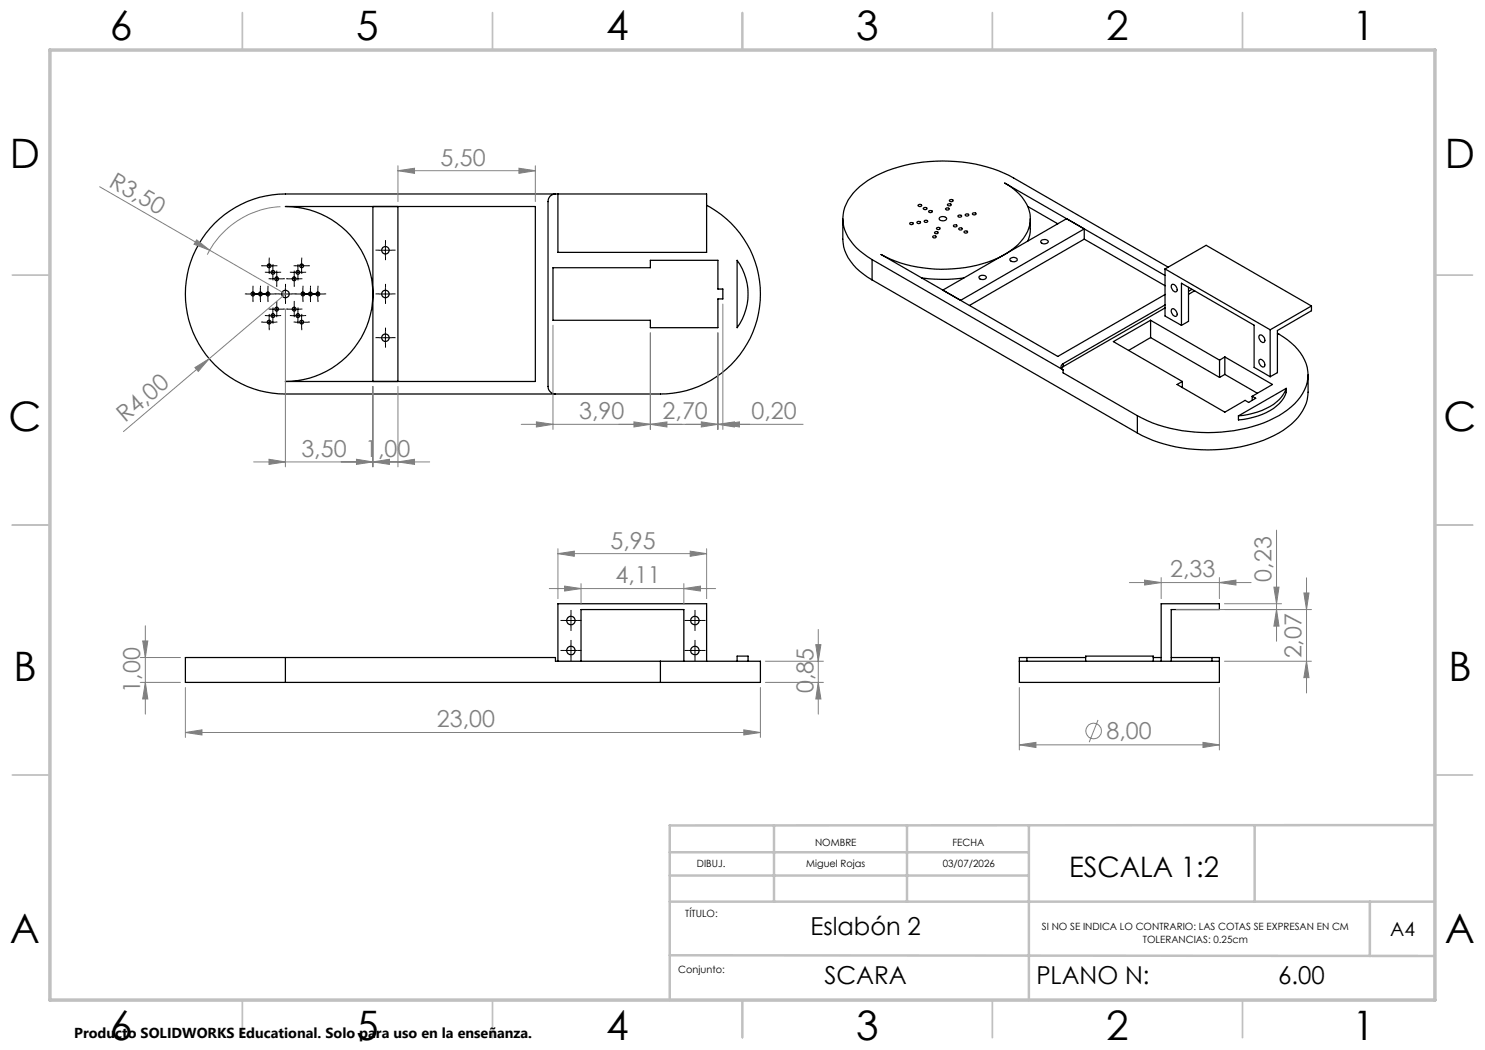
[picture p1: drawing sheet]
<svg xmlns="http://www.w3.org/2000/svg" width="297mm" height="210mm" viewBox="0 0 297 210" stroke-linecap="round" stroke-linejoin="round" font-family="sans-serif">
<g fill="none" stroke="#c0c0c0" stroke-width=".35">
<path d="M48.5 2.5v7.5M98.5 2.5v7.5M148.5 2.5v7.5M198.5 2.5v7.5M248.5 2.5v7.5M2.5 55h7.5M287 55h7.5M2.5 105h7.5M287 105h7.5M2.5 155h7.5M287 155h7.5M48.5 200v7.5"/>
<path d="M98.5 200v7.5M148.5 200v7.5M198.5 200v7.5M248.5 200v7.5"/>
</g>
<path d="M133.9 175.1h71.9M133.9 170.5h71.9M154.8 165.1v15.2M181.4 165.1v15.2M205.8 165.1v34.9M250.9 165.1v15.2M287 165l-153.1 .1v34.9M133.9 191.1l153.1 .1M133.9 180.3h153.1M274 180.3v10.9" fill="none" stroke="#c0c0c0" stroke-width=".5"/>
<path d="M10 10h277v190h-277z" fill="none" stroke="#c0c0c0" stroke-width=".7"/>
<g fill="none" stroke="#000" stroke-width=".25">
<path d="M111.1 38.8a1.45 1.45 0 0 0-1.5 1.5v37a1.51 1.51 0 0 0 1.5 1.5M111.6 38.8v11.7h29.7v-11.7h-84.2a20 20 0 0 0-20 20 20 20 0 0 0 20 20h75a20 20 0 0 0 19.4-15.2 20 20 0 0 0-10.2-22.5M57.1 41.3h50v35h-50a17.5 17.5 0 0 0 17.5-17.5 17.5 17.5 0 0 0-17.5-17.5zM74.6 41.3v35M79.6 41.3v35M110.6 53.5h19.5v-1.4h13.5v5.7h1v2h-1v5.7h-13.5v-1.4h-19.5zM147.4 52.1a11.5 11.5 0 0 1 0 13.4zM168.6 43.7v4.1a8.9 8.9 0 0 0 4.1 7l1.7 1.2M174.4 51.9a11.2 11.2 0 0 1-5.7-6.6 8.5 8.5 0 0 1 4-8.6 27.6 27.6 0 0 1 17.2-4.5 28.4 28.4 0 0 1 12.8 3.4l30.9 17.8M174.4 51.9v4.1M174.4 51.9l38.2 22.1M174.4 56l53.1 30.6"/>
<path d="M182 44.6a.38 .38 0 0 1 .4-.1 .38 .38 0 0 1 .2 .3 .37 .37 0 0 1-.4 .1 .37 .37 0 0 1-.2-.3zM183.5 44.3l.6 .1a.34 .34 0 0 1-.4 .3 .34 .34 0 0 1-.3-.3zM183.6 41a.39 .39 0 0 1 .4-.2 .39 .39 0 0 1 .3 .4 .39 .39 0 0 1-.4 .1 .39 .39 0 0 1-.3-.3zM184.3 55.6a31.8 31.8 0 0 0 8.5 0M184.7 41.6a.4 .4 0 0 1 .4-.1 .4 .4 0 0 1 .3 .3 .4 .4 0 0 1-.4 .1 .4 .4 0 0 1-.3-.3zM184.9 44.2a.36 .36 0 0 1 .3-.2 .36 .36 0 0 1 .3 .3 .36 .36 0 0 1-.4 .2 .36 .36 0 0 1-.2-.3zM185.7 42.2a.4 .4 0 0 1 .4-.1 .4 .4 0 0 1 .3 .3 .4 .4 0 0 1-.4 .1 .4 .4 0 0 1-.3-.3zM186.5 47.3a.32 .32 0 0 1 .5-.2 .32 .32 0 0 1 .1 .4l-.3 .1zM187 46.4l.3-.1 .3 .2a.34 .34 0 0 1-.3 .2 .34 .34 0 0 1-.4-.2zM187.3 45.6a.33 .33 0 0 1 .4-.1 .33 .33 0 0 1 .2 .4h-.5zM188 43.5a.82 .82 0 0 1 1.3 .3 .95 .95 0 0 1-1.5 0zM189.1 41.7a.39 .39 0 0 1 .4-.1 .39 .39 0 0 1 .3 .3 .39 .39 0 0 1-.4 .1 .39 .39 0 0 1-.3-.3z"/>
<path d="M189.5 40.9a.4 .4 0 0 1 .4-.2 .4 .4 0 0 1 .3 .4 .4 .4 0 0 1-.4 .1 .4 .4 0 0 1-.3-.3zM189.9 40a.4 .4 0 0 1 .4-.1 .4 .4 0 0 1 .3 .3 .4 .4 0 0 1-.4 .1 .4 .4 0 0 1-.3-.3zM190.8 45l.6 .1a.34 .34 0 0 1-.4 .3 .34 .34 0 0 1-.3-.3zM191.6 43.1a.4 .4 0 0 1 .4-.1 .4 .4 0 0 1 .3 .3 .4 .4 0 0 1-.4 .2 .4 .4 0 0 1-.3-.4zM191.8 45.7a.36 .36 0 0 1 .4-.2 .36 .36 0 0 1 .2 .4 .36 .36 0 0 1-.3 .1 .36 .36 0 0 1-.3-.3zM192.8 46.3a.33 .33 0 0 1 .4-.1 .33 .33 0 0 1 .2 .4h-.5zM193 42.9a.39 .39 0 0 1 .4-.1 .39 .39 0 0 1 .3 .3 .39 .39 0 0 1-.4 .1 .39 .39 0 0 1-.3-.3zM194.5 42.7a.4 .4 0 0 1 .4-.2 .4 .4 0 0 1 .3 .4 .4 .4 0 0 1-.4 .1 .4 .4 0 0 1-.3-.3zM195.9 55.2a.8 .8 0 0 1 1.3 .4 .84 .84 0 0 1-1.4-.2zM202 51.8a.83 .83 0 0 1 1.4 .2 .95 .95 0 0 1-1.4 0zM205.6 41.3l6 3.5M206.1 43.7a9 9 0 0 1-.5 4.5"/>
<path d="M208.3 48.1a.79 .79 0 0 1 1.3 .4 .93 .93 0 0 1-1.5-.1zM213.3 43.7l-24.7 14.3 3.5 2.1 24.8-14.3v2M216.9 47.8l16.1 9.3M216.9 47.8l-23 13.3M233 55.1l-32.1-18.5a8.9 8.9 0 0 1 5.2 7 8 8 0 0 1-3.9 6.5 24.9 24.9 0 0 1-16.4 3.6 23.9 23.9 0 0 1-9.6-2.8l35.4 20.4 21.4-12.4M233 53.8v9.4l3.3 1.9M233 53.8l21 12.2M233 53.8l8.2-4.7 21.1 12.1M234.5 56.9a1.01 1.01 0 0 1 .8 1.4 .93 .93 0 0 1-1-1.3zM237.7 57.5v6.8l-1.4 .8M238.4 57.9l-.7 .4M238.8 58.2l-1.1 .7"/>
<path d="M238.8 58.1v.1M238.9 58.2h-.1M212.6 73.3l-.3 .4M212.6 72.7a.66 .66 0 0 0-.4 .7 .66 .66 0 0 0 .4 .6M212.6 74v.6l14.9 8.5M212.6 72.7v.6M230.1 64.1l-7.4 4.2 13.8 8M230.1 64.1l13.8 7.9M230.1 64.1v3.4M230.1 67.5l13.8 8M230.1 67.5l-4.4 2.6M233 61.6l-20.4 11.7"/>
<path d="M233 61l-20.4 11.7M234.3 61.9a.75 .75 0 0 1 1.1 .7 .44 .44 0 0 1 0 .5 .44 .44 0 0 1-.4 .2l-.4-.3-.3-.5zM236.3 65.1v-8.5l14.5 8.4v8.5l3.2 1.8M236.5 76.3l-1.1 .6 9.6 5.5 4-2.3 .7 .4 1.4-.9-.7-.3M236.5 76.3v1.2M243.9 72v3.5M245 71.4l9.5 5.5-4.1 2.4M245 71.4l-1.1 .6M245 71.4v3.5M245 74.9l6.5 3.8M245 74.9l-1.1 .6M250.4 79.3v.8"/>
<path d="M251.8 72a.75 .75 0 0 1 1.1 .7 .44 .44 0 0 1 0 .5 .44 .44 0 0 1-.4 .2l-.7-.7zM252 67a.91 .91 0 0 1 .8 .5 .91 .91 0 0 1-.1 1 1.02 1.02 0 0 1-.7-1.5zM254 66v9.3M255.5 66.6a11.7 11.7 0 0 1 5.9 6.9 7.9 7.9 0 0 1-3.2 7.9 23.2 23.2 0 0 1-12.7 4.9 30.2 30.2 0 0 1-18-3.2M257.2 77.7a4.4 4.4 0 0 1-1.9 3.5 13.6 13.6 0 0 1-7.6 2.8v-.8M257.2 77.7a8.3 8.3 0 0 1-5.7 4.7l-1.8 .5-2 .3M257.2 77.7l-9.5 5.5M261.6 75a15.3 15.3 0 0 1-.4 5.7 12.8 12.8 0 0 1-7.4 6.9 32 32 0 0 1-25.4-.5l-.9-.5M262.3 61.2v1l-6.8 3.9v8.4l-1.5 .8M262.3 61.2l-8.3 4.8M227.5 83.1v3.5M57.1 131.5h-20v5h20"/>
<path d="M57.1 131.5v5M57.1 136.5h75M57.1 131.5h54v.7h21M111.6 132.2v-11.5h29.7v11.5M116.2 132.2v-10.3h20.6v10.3M132.1 132.2h20v4.3h-20M132.1 132.2v4.3M147.4 132.2v-1h2.2v1M203.9 132.2h40M205.4 131.5h-1.5v5h40v-5h-1.5M205.4 131.5h11.7M205.4 131.5v.7"/>
<path d="M217.1 132.2v-1h13.5v1M230.6 131.5h1.6M232.2 132.2v-11.5h11.7v1.2h-9.7v10.3M234.2 131.5h8.2M242.4 131.5v.7"/>
<circle cx="50.6" cy="58.8" r=".38"/>
<circle cx="52.1" cy="58.8" r=".37"/>
<circle cx="53.6" cy="58.8" r=".38"/>
<circle cx="53.8" cy="53.2" r=".38"/>
<circle cx="54.6" cy="54.5" r=".37"/>
<circle cx="55.3" cy="55.8" r=".38"/>
<circle cx="57.1" cy="58.8" r=".75"/>
<circle cx="58.8" cy="55.8" r=".39"/>
<circle cx="59.6" cy="54.5" r=".38"/>
<circle cx="60.3" cy="53.2" r=".37"/>
<circle cx="60.6" cy="58.8" r=".37"/>
<circle cx="62.1" cy="58.8" r=".38"/>
<circle cx="63.6" cy="58.8" r=".38"/>
<circle cx="77.1" cy="50" r=".74"/>
<circle cx="77.1" cy="58.8" r=".74"/>
<circle cx="53.8" cy="64.4" r=".38"/>
<circle cx="54.6" cy="63.1" r=".37"/>
<circle cx="55.3" cy="61.8" r=".37"/>
<circle cx="58.8" cy="61.8" r=".38"/>
<circle cx="59.6" cy="63.1" r=".38"/>
<circle cx="60.3" cy="64.4" r=".37"/>
<circle cx="77.1" cy="67.5" r=".74"/>
<circle cx="114.2" cy="124.1" r=".86"/>
<circle cx="114.2" cy="130.1" r=".86"/>
<circle cx="139" cy="130.1" r=".86"/>
<circle cx="139" cy="124.1" r=".86"/>
</g>
<g fill="none" stroke="#808080" stroke-width=".2">
<path d="M19.9 37.4l37.2 21.4-32.4 27.5M79.6 34.1l3.3-.5v1.1zM79.6 33.2v7.1M79.6 34.1h27.5M103.8 33.6l3.3 .5-3.3 .6zM107.1 33.2v7.1M39.3 48l2.6 2.1-3.1-1.2zM56.1 41.3a17.4 17.4 0 0 0-14.6 9.6M39 73.5l2.8-1.8-2.1 2.6zM57.1 61.8v31.6M74.6 77.3v16.1M79.6 77.3v16.1"/>
<path d="M110.6 65v20.9M130.1 66.6v19.3M143.6 66.6v19.3M144.6 60.8v25.1M50.7 92.4h35.2M53.8 91.9l3.3 .5-3.3 .5zM71.3 91.9l3.3 .5-3.3 .5zM74.6 92.4l3.3-.5v1zM79.6 92.4l3.3-.5v1zM104.2 84.9h56.4M107.3 84.4l3.3 .5-3.3 .5zM126.8 84.4l3.3 .5-3.3 .5z"/>
<path d="M130.1 84.9l3.3-.5v1zM140.3 84.4l3.3 .5-3.3 .5zM143.6 84.9l3.3-.5v1zM144.6 84.9l3.3-.5v1zM109.9 117.7h33.2M111.6 110.7l3.3-.5v1.1zM111.6 109.7v10M111.6 110.7h29.7M112.9 117.2l3.3 .5-3.3 .5zM116.2 116.7v4.2M136.8 117.7l3.3-.5v1zM136.8 116.7v4.2"/>
<path d="M138 110.2l3.3 .5-3.3 .6zM141.3 109.7v10M225.9 116.5h24.3M228.9 116l3.3 .5-3.3 .5zM232.2 115.5v4.2M243.9 116.5l3.3-.5v1zM243.9 115.5v4.2M254.8 117.4h1l-.5 3.3zM255.3 106v22.3M260.8 118.6h1l-.5 3.3zM261.3 115.6v23M28 136.5h8.1"/>
<path d="M28 131.5h8.1M28.5 128.2h1.1l-.5 3.3zM29.1 136.5l.5 3.3h-1.1zM29.1 125.2v17.6M37.1 137.5v10M152.1 137.5v10M153.1 136.5h11.6M153.1 132.2h11.6M163.2 128.9h1l-.5 3.3zM163.7 136.5l.5 3.3h-1zM163.7 125.9v16.9M203.9 137.5v12.5"/>
<path d="M235.2 121.9h27.1M243.9 137.5v12.5M244.9 132.2h17.4M244.9 120.7h11.4M255.3 121.9l.5 3.3h-1zM261.3 132.2l.5 3.3h-1zM37.1 146.5l3.3-.5v1zM37.1 146.5h115M148.8 146l3.3 .5-3.3 .5zM203.9 149l3.3-.5v1zM203.9 149h40M219.6 144l-1.8 4.4"/>
<path d="M240.6 148.5l3.3 .5-3.3 .5z"/>
<circle cx="218.7" cy="146.2" r="1.55"/>
</g>
<g fill="none" stroke="#000" stroke-width=".2" stroke-dasharray="15.2 1.3 1.3 1.3" stroke-linecap="butt">
<path d="M49.4 58.8h-.4M50.6 57.5v-.3M50.9 58.8h-.4M51.9 58.8h.3M52.1 57.5v-.3M52.4 58.8h-.4M52.6 53.2h-.4M53.4 58.8h.3M53.4 54.5h-.4M53.6 57.5v-.3M53.9 51.9v-.4M53.9 54.4v.4"/>
<path d="M54.1 55.7h-.4M54.6 53.2v-.4M54.6 55.7v.4M54.9 58.8h.3M55.1 53.2h.4M55.4 54.5v-.4M55.4 57v.4M55.9 58.8h-.8M55.9 54.5h.3M56.6 55.7h.4M57.1 57.5v-.7M57.6 55.7h-.4"/>
<path d="M58.4 58.8h.7M58.4 54.5h-.4M58.9 54.5v-.4M58.9 57v.4M59.1 53.2h-.4M59.4 58.8h-.4M59.6 53.2v-.4M59.6 55.7v.4M60.1 55.7h.4M60.4 51.9v-.4M60.4 54.4v.4M60.6 57.5v-.3"/>
<path d="M60.9 58.8h-.4M60.9 54.5h.3M61.6 53.2h.4M61.9 58.8h.3M62.1 57.5v-.3M62.4 58.8h-.4M63.4 58.8h.3M63.6 57.5v-.3M64.9 58.8h.3M75.9 58.8h-.8M75.9 50h-.8M77.1 57.5v-.7"/>
<path d="M77.1 48.8v-.8M77.1 51.3v.7M78.4 58.8h.7M78.4 50h.7M50.6 60v.4M52.1 60v.4M52.6 64.4h-.4M53.4 63.1h-.4M53.6 60v.4M53.9 63.2v-.4M53.9 65.7v.3M54.1 61.8h-.4"/>
<path d="M54.6 61.9v-.4M54.6 64.4v.3M55.1 64.4h.4M55.4 60.6v-.4M55.4 63.1v.3M55.9 63.1h.3M56.6 61.8h.4M57.1 60v.8M57.6 61.8h-.4M58.4 63.1h-.4M58.9 60.6v-.4M58.9 63.1v.3"/>
<path d="M59.1 64.4h-.4M59.6 61.9v-.4M59.6 64.4v.3M60.1 61.8h.4M60.4 63.2v-.4M60.4 65.7v.3M60.6 60v.4M60.9 63.1h.3M61.6 64.4h.4M62.1 60v.4M63.6 60v.4M75.9 67.5h-.8"/>
<path d="M77.1 66.3v-.8M77.1 68.8v.7M77.1 60v.8M78.4 67.5h.7M113 124.1h-.9M113 130.1h-.9M114.2 122.8v-.8M114.2 125.3v.9M114.2 128.8v-.8M114.2 131.3v.9M115.5 124.1h.8M115.5 130.1h.8"/>
<path d="M137.8 130.1h-.9M137.8 124.1h-.9M139 128.8v-.8M139 131.3v.9M139 122.8v-.8M139 125.3v.9M140.3 130.1h.8M140.3 124.1h.8"/>
</g>
<g fill="none" stroke="#000" stroke-width=".2">
<path d="M49.3 58.8h5.5M50.6 57.6v2.4M52.1 57.6v2.4M52.6 53.2h2.5M53.3 54.5h2.5M53.6 57.6v2.4M53.8 51.9v2.5M54.1 55.8h2.5M54.6 53.2v2.5M55.4 54.5v2.5M55.8 58.8h2.5M57.1 57.6v2.4"/>
<path d="M57.6 55.8h2.5M58.3 54.5h2.5M58.8 54.5v2.5M59.1 53.2h2.5M59.3 58.8h5.5M59.6 53.2v2.5M60.3 51.9v2.5M60.6 57.6v2.4M62.1 57.6v2.4M63.6 57.6v2.4M75.8 58.8h2.5M75.8 50.1h2.5"/>
<path d="M77.1 48.8v2.5M77.1 57.6v2.4M52.6 64.4h2.5M53.3 63.1h2.5M53.8 63.2v2.5M54.1 61.8h2.5M54.6 61.9v2.5M55.4 60.6v2.5M57.6 61.8h2.5M58.3 63.1h2.5M58.8 60.6v2.5M59.1 64.4h2.5"/>
<path d="M59.6 61.9v2.5M60.3 63.2v2.5M75.8 67.5h2.5M77.1 66.3v2.5M112.9 124.1h2.5M112.9 130.1h2.5M114.2 122.9v2.5M114.2 128.9v2.5M137.7 124.1h2.5M137.7 130.1h2.5M139 122.9v2.5M139 128.9v2.5"/>
</g>
<g fill="#808080">
<path d="M39.3 48l2.6 2.1-3.1-1.2z"/>
<path d="M39 73.5l2.8-1.8-2.1 2.6z"/>
<path d="M37.1 146.5l3.3-.5v1zM148.8 146l3.3 .5-3.3 .5zM111.6 110.7l3.3-.5v1.1zM138 110.2l3.3 .5-3.3 .6zM112.9 117.2l3.3 .5-3.3 .5zM136.8 117.7l3.3-.5v1zM203.9 149l3.3-.5v1zM240.6 148.5l3.3 .5-3.3 .5zM228.9 116l3.3 .5-3.3 .5zM243.9 116.5l3.3-.5v1zM71.3 91.9l3.3 .5-3.3 .5zM79.6 92.4l3.3-.5v1zM53.8 91.9l3.3 .5-3.3 .5zM74.6 92.4l3.3-.5v1zM79.6 34.1l3.3-.5v1.1zM103.8 33.6l3.3 .5-3.3 .6zM126.8 84.4l3.3 .5-3.3 .5zM143.6 84.9l3.3-.5v1zM140.3 84.4l3.3 .5-3.3 .5zM144.6 84.9l3.3-.5v1z"/>
<path d="M107.3 84.4l3.3 .5-3.3 .5zM130.1 84.9l3.3-.5v1z"/>
<path d="M29.1 136.5l.5 3.3h-1.1zM28.5 128.2h1.1l-.5 3.3zM163.7 136.5l.5 3.3h-1zM163.2 128.9h1l-.5 3.3zM255.3 121.9l.5 3.3h-1zM254.8 117.4h1l-.5 3.3z"/>
<path d="M260.8 118.6h1l-.5 3.3zM261.3 132.2l.5 3.3h-1z"/>
</g>
<g font-size="8.1">
<text x="22" y="8">6</text>
<text x="71.2" y="8">5</text>
<text x="121.2" y="8">4</text>
<text x="171.2" y="8">3</text>
<text x="221.2" y="8">2</text>
<text x="270.5" y="8">1</text>
<text x="2" y="33.6">D</text>
<text x="289" y="33.6">D</text>
<text x="1.7" y="86.1">C</text>
<text x="288.7" y="86.1">C</text>
<text x="2.7" y="136.1">B</text>
<text x="289.7" y="136.1">B</text>
<text x="2" y="188.6">A</text>
<text x="289" y="188.6">A</text>
<text x="22" y="208">6</text>
<text x="71.2" y="208">5</text>
<text x="121.2" y="208">4</text>
<text x="171.2" y="208">3</text>
<text x="221.2" y="208">2</text>
<text x="270.5" y="208">1</text>
</g>
<text font-size="5.6" x="213.8" y="175.5">ESCALA 1:2</text>
<g font-size="4.9">
<text x="162.1" y="187">Eslabón 2</text>
<text x="164.9" y="196.8">SCARA</text>
<text x="207.3" y="196.8">PLANO N:</text>
<text x="255.6" y="196.8">6.00</text>
</g>
<g font-size="4.7" fill="#808080">
<text x="88.1" y="33.1">5,50</text>
<text x="21.6" y="37.1" transform="rotate(30 21.6 37.1)">R3,50</text>
<text x="115.8" y="83.8">3,90</text>
<text x="132.5" y="83.8">2,70</text>
<text x="150.3" y="83.8">0,20</text>
<text x="25.1" y="84.7" transform="rotate(-40 25.1 84.7)">R4,00</text>
<text x="60.3" y="91.3">3,50</text>
<text x="73" y="91.3">1,00</text>
<text x="122.1" y="109.7">5,95</text>
<text x="123.1" y="116.7">4,11</text>
<text x="234" y="115.5">2,33</text>
<text x="254.3" y="116.3" transform="rotate(-90 254.3 116.3)">0,23</text>
<text x="260.3" y="131.7" transform="rotate(-90 260.3 131.7)">2,07</text>
<text x="28.1" y="138.5" transform="rotate(-90 28.1 138.5)">1,00</text>
<text x="162.7" y="138.6" transform="rotate(-90 162.7 138.6)">0,85</text>
<text x="87.4" y="145.5">23,00</text>
<text x="221.3" y="147.9">8,00</text>
</g>
<text font-size="3.9" x="278" y="187.2">A4</text>
<text font-size="2.9" x="14.9" y="207.6">Producto SOLIDWORKS Educational. Solo para uso en la enseñanza.</text>
<g font-size="2">
<text x="139.4" y="173.3">DIBUJ.</text>
<text x="161.2" y="173.3">Miguel Rojas</text>
<text x="163" y="169.1">NOMBRE</text>
<text x="188.5" y="173.3">03/07/2026</text>
<text x="190.5" y="169.1">FECHA</text>
<text x="137" y="183.5">TÍTULO:</text>
<text x="208.4" y="186.1">SI NO SE INDICA LO CONTRARIO: LAS COTAS SE EXPRESAN EN CM</text>
<text x="228.6" y="188.6">TOLERANCIAS: 0.25cm</text>
<text x="135.7" y="194.5">Conjunto:</text>
</g>
</svg>
